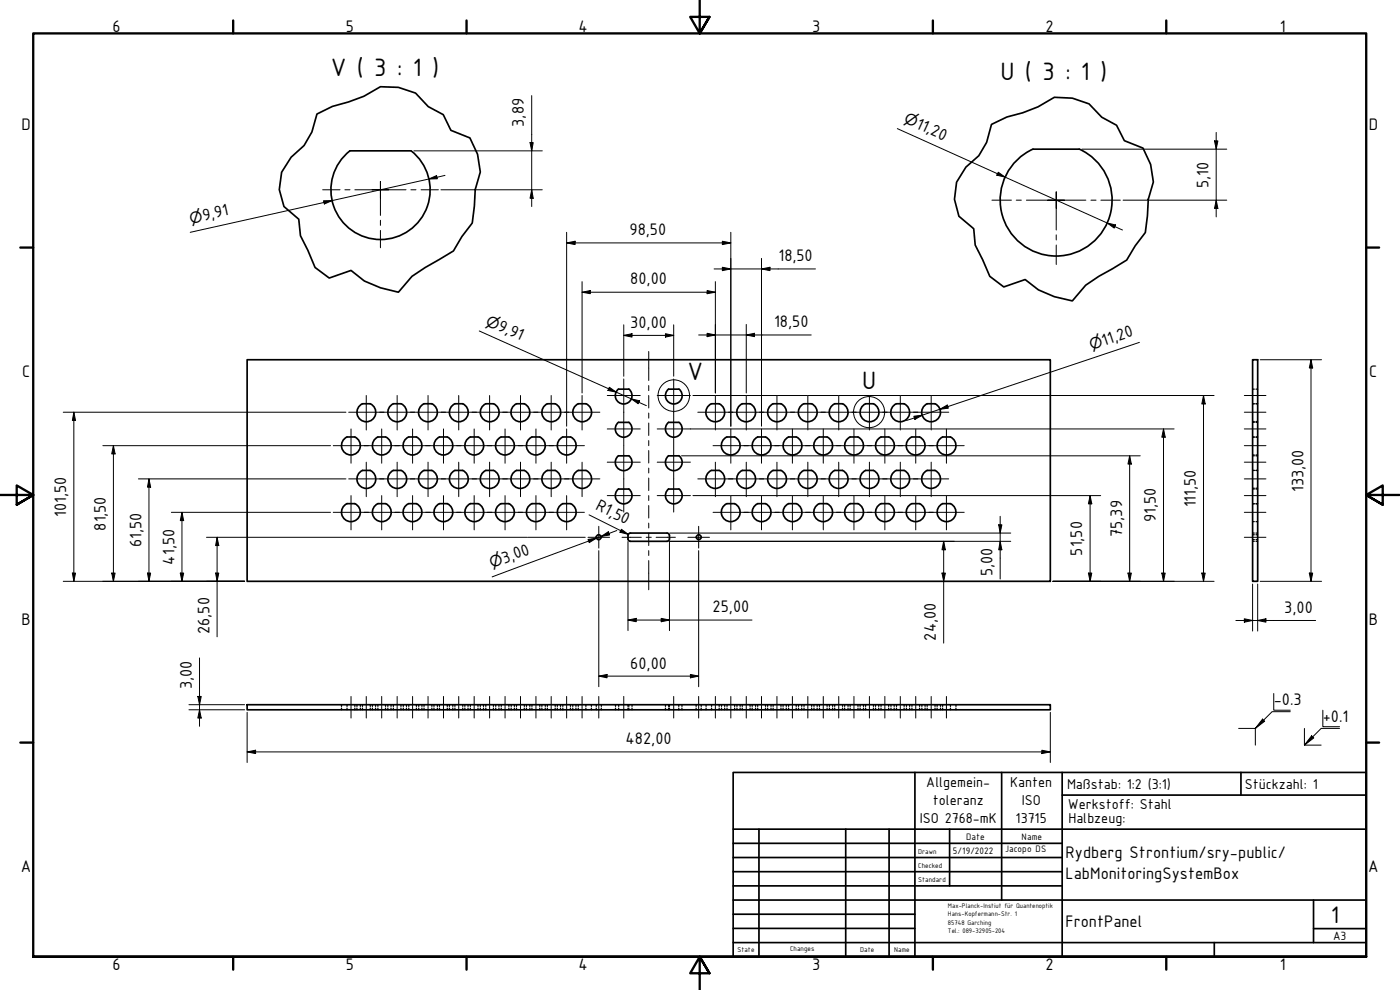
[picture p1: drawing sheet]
<svg xmlns="http://www.w3.org/2000/svg" width="420mm" height="297mm" viewBox="0 0 420 297" stroke-linecap="round" stroke-linejoin="round" font-family="sans-serif">
<!-- layer: Visible (ISO) -->
<g fill="none" stroke="#000" stroke-width=".51">
<path d="M105 45.3h18.4M105 45.3a14.9 14.9 0 0 0-1.7 21.8 14.9 14.9 0 0 0 21.8 0 14.9 14.9 0 0 0-1.7-21.8M305 48.2a16.8 16.8 0 0 1 5-3.5h13.9a16.8 16.8 0 0 1 7.4 24 16.8 16.8 0 0 1-24.7 4.6 16.8 16.8 0 0 1-1.6-25.1zM74.2 107.9h241v66.5h-241zM185.6 116.7a2.51 2.51 0 0 0-.3 3.7 2.51 2.51 0 0 0 3.7 0 2.51 2.51 0 0 0-.3-3.7l-3 .1M203.8 116.7a2.51 2.51 0 0 1 .3 3.7 2.51 2.51 0 0 1-3.7 0 2.51 2.51 0 0 1 .3-3.7l3 .1M375.9 107.9h1.5v66.5h-1.5zM104.1 131.1h2.4M104.1 131.1a2.83 2.83 0 0 0-1 4.3 2.83 2.83 0 0 0 4.4 0 2.83 2.83 0 0 0-1-4.3M107.9 121.8l.9-.7h2.3a2.83 2.83 0 0 1 1.3 4.1 2.83 2.83 0 0 1-4.1 .8 2.83 2.83 0 0 1-.4-4.2zM113.4 131.1h2.3M113.4 131.1a2.83 2.83 0 0 0-1 4.3 2.83 2.83 0 0 0 4.4 0 2.83 2.83 0 0 0-1-4.3"/>
<path d="M120.4 121.1a2.83 2.83 0 0 1 1 4.4 2.83 2.83 0 0 1-4.4 0 2.83 2.83 0 0 1 1.1-4.4h2.2M122.6 131.1a2.83 2.83 0 0 0-1 4.3 2.83 2.83 0 0 0 4.4 0 2.83 2.83 0 0 0-1-4.3M122.7 131.1h2.3M126.4 121.8l.9-.7h2.3a2.83 2.83 0 0 1 1.3 4.1 2.83 2.83 0 0 1-4.2 .8 2.83 2.83 0 0 1-.3-4.2zM131.9 131.1h2.3M131.9 131.1a2.83 2.83 0 0 0-1.1 4.3 2.83 2.83 0 0 0 4.5 0 2.83 2.83 0 0 0-1.1-4.3M135.6 121.8l.9-.7h2.4a2.83 2.83 0 0 1 1.2 4.1 2.83 2.83 0 0 1-4.1 .8 2.83 2.83 0 0 1-.4-4.2zM141.2 131.1h2.2M141.2 131.1a2.83 2.83 0 0 0-1.1 4.3 2.83 2.83 0 0 0 4.5 0 2.83 2.83 0 0 0-1.1-4.3M144.9 121.8l.9-.7h2.3a2.83 2.83 0 0 1 1.3 4.1 2.83 2.83 0 0 1-4.1 .8 2.83 2.83 0 0 1-.4-4.2zM150.4 131.1a2.83 2.83 0 0 0-1.1 4.3 2.83 2.83 0 0 0 4.5 0 2.83 2.83 0 0 0-1.1-4.3M150.4 131.1h2.3"/>
<path d="M154.1 121.8l.9-.7h2.3a2.83 2.83 0 0 1 1.3 4.1 2.83 2.83 0 0 1-4.1 .8 2.83 2.83 0 0 1-.4-4.2zM159.6 131.1h2.4M159.6 131.1a2.83 2.83 0 0 0-1 4.3 2.83 2.83 0 0 0 4.4 0 2.83 2.83 0 0 0-1-4.3M163.4 121.8l.9-.7h2.3a2.83 2.83 0 0 1 1.3 4.1 2.83 2.83 0 0 1-4.1 .8 2.83 2.83 0 0 1-.4-4.2zM168.9 131.1h2.3M168.9 131.1a2.83 2.83 0 0 0-1 4.3 2.83 2.83 0 0 0 4.4 0 2.83 2.83 0 0 0-1-4.3M172.7 121.8l.9-.7h2.3a2.83 2.83 0 0 1 1.3 4.1 2.83 2.83 0 0 1-4.2 .8 2.83 2.83 0 0 1-.3-4.2zM185.6 136.7a2.51 2.51 0 0 0-.3 3.7 2.51 2.51 0 0 0 3.7 0 2.51 2.51 0 0 0-.3-3.7M185.6 126.7a2.51 2.51 0 0 0-.3 3.7 2.51 2.51 0 0 0 3.7 0 2.51 2.51 0 0 0-.3-3.7h-3M185.7 136.8h3M200.7 136.8h3M200.7 136.7a2.51 2.51 0 0 0-.3 3.7 2.51 2.51 0 0 0 3.7 0 2.51 2.51 0 0 0-.3-3.7"/>
<path d="M203.8 126.7a2.51 2.51 0 0 1 .3 3.7 2.51 2.51 0 0 1-3.7 0 2.51 2.51 0 0 1 .3-3.7h3M212.6 121.8l.9-.7h2.3a2.83 2.83 0 0 1 1.3 4.1 2.83 2.83 0 0 1-4.1 .8 2.83 2.83 0 0 1-.4-4.2zM218.1 131.1a2.83 2.83 0 0 0-1 4.3 2.83 2.83 0 0 0 4.4 0 2.83 2.83 0 0 0-1-4.3M218.2 131.1h2.3M221.9 121.8l.9-.7h2.3a2.83 2.83 0 0 1 1.3 4.1 2.83 2.83 0 0 1-4.2 .8 2.83 2.83 0 0 1-.3-4.2zM227.4 131.1h2.3M227.4 131.1a2.83 2.83 0 0 0-1.1 4.3 2.83 2.83 0 0 0 4.5 0 2.83 2.83 0 0 0-1.1-4.3M231.1 121.8l.9-.7h2.4a2.83 2.83 0 0 1 1.2 4.1 2.83 2.83 0 0 1-4.1 .8 2.83 2.83 0 0 1-.4-4.2zM236.7 131.1h2.3M236.7 131.1a2.83 2.83 0 0 0-1.1 4.3 2.83 2.83 0 0 0 4.5 0 2.83 2.83 0 0 0-1.1-4.3M241.2 121.1a2.83 2.83 0 0 0-1 4.4 2.83 2.83 0 0 0 4.4 0 2.83 2.83 0 0 0-1-4.4M241.3 121.1h2.3"/>
<path d="M245.9 131.1a2.83 2.83 0 0 0-1.1 4.3 2.83 2.83 0 0 0 4.5 0 2.83 2.83 0 0 0-1.1-4.3M245.9 131.1h2.3M249.6 121.8l.9-.7h2.3a2.83 2.83 0 0 1 1.3 4.1 2.83 2.83 0 0 1-4.1 .8 2.83 2.83 0 0 1-.4-4.2zM255.1 131.1h2.4M255.2 131.1a2.83 2.83 0 0 0-1.1 4.3 2.83 2.83 0 0 0 4.4 0 2.83 2.83 0 0 0-1-4.3M259.8 121.1a2.83 2.83 0 0 0-1.1 4.4 2.83 2.83 0 0 0 4.5 0 2.83 2.83 0 0 0-1.1-4.4h-2.3M264.4 131.1h2.3M264.4 131.1a2.83 2.83 0 0 0-1 4.3 2.83 2.83 0 0 0 4.4 0 2.83 2.83 0 0 0-1-4.3M269 121.1a2.83 2.83 0 0 0-1.1 4.4 2.83 2.83 0 0 0 4.5 0 2.83 2.83 0 0 0-1.1-4.4h-2.3M273.6 131.1a2.83 2.83 0 0 0-1 4.3 2.83 2.83 0 0 0 4.4 0 2.83 2.83 0 0 0-1-4.3M273.7 131.1h2.3M277.4 121.8l.9-.7h2.3a2.83 2.83 0 0 1 1.3 4.1 2.83 2.83 0 0 1-4.2 .8 2.83 2.83 0 0 1-.3-4.2z"/>
<path d="M282.9 131.1h2.3M282.9 131.1a2.83 2.83 0 0 0-1.1 4.3 2.83 2.83 0 0 0 4.5 0 2.83 2.83 0 0 0-1.1-4.3M103.3 151.8l.8-.7h2.4a2.83 2.83 0 0 1 1.2 4 2.83 2.83 0 0 1-4.1 .8 2.83 2.83 0 0 1-.3-4.1zM107.9 141.8l.9-.7h2.3a2.83 2.83 0 0 1 1.3 4.1 2.83 2.83 0 0 1-4.1 .8 2.83 2.83 0 0 1-.4-4.2zM115.8 151.1a2.83 2.83 0 0 1 1 4.3 2.83 2.83 0 0 1-4.4 0 2.83 2.83 0 0 1 1-4.3h2.3M120.4 141.1a2.83 2.83 0 0 1 1 4.4 2.83 2.83 0 0 1-4.4 0 2.83 2.83 0 0 1 1.1-4.4h2.2M122.6 151.1a2.83 2.83 0 0 0-1 4.3 2.83 2.83 0 0 0 4.4 0 2.83 2.83 0 0 0-1-4.3h-2.3M126.4 141.8l.9-.7h2.3a2.83 2.83 0 0 1 1.3 4.1 2.83 2.83 0 0 1-4.2 .8 2.83 2.83 0 0 1-.3-4.2zM131 151.8l.9-.7h2.3a2.83 2.83 0 0 1 1.3 4 2.83 2.83 0 0 1-4.1 .8 2.83 2.83 0 0 1-.4-4.1zM135.6 141.8l.9-.7h2.4a2.83 2.83 0 0 1 1.2 4.1 2.83 2.83 0 0 1-4.1 .8 2.83 2.83 0 0 1-.4-4.2zM141.2 151.1h2.2M141.2 151.1a2.83 2.83 0 0 0-1.1 4.3 2.83 2.83 0 0 0 4.5 0 2.83 2.83 0 0 0-1.1-4.3"/>
<path d="M144.9 141.8l.9-.7h2.3a2.83 2.83 0 0 1 1.3 4.1 2.83 2.83 0 0 1-4.1 .8 2.83 2.83 0 0 1-.4-4.2zM150.4 151.1a2.83 2.83 0 0 0-1.1 4.3 2.83 2.83 0 0 0 4.5 0 2.83 2.83 0 0 0-1.1-4.3h-2.3M154.1 141.8l.9-.7h2.3a2.83 2.83 0 0 1 1.3 4.1 2.83 2.83 0 0 1-4.1 .8 2.83 2.83 0 0 1-.4-4.2zM158.8 151.8l.8-.7h2.4a2.83 2.83 0 0 1 1.2 4 2.83 2.83 0 0 1-4.1 .8 2.83 2.83 0 0 1-.3-4.1zM163.4 141.8l.9-.7h2.3a2.83 2.83 0 0 1 1.3 4.1 2.83 2.83 0 0 1-4.1 .8 2.83 2.83 0 0 1-.4-4.2zM171.3 151.1a2.83 2.83 0 0 1 1 4.3 2.83 2.83 0 0 1-4.4 0 2.83 2.83 0 0 1 1-4.3h2.3M172.7 141.8l.9-.7h2.3a2.83 2.83 0 0 1 1.3 4.1 2.83 2.83 0 0 1-4.2 .8 2.83 2.83 0 0 1-.3-4.2zM185.6 146.7a2.51 2.51 0 0 0-.3 3.7 2.51 2.51 0 0 0 3.7 0 2.51 2.51 0 0 0-.3-3.7M185.7 146.7h3M189.2 159.9h11M189.2 159.9l-.5 .3-.2 .5M200.2 159.9l.5 .3 .2 .5"/>
<path d="M200.7 146.7h3M200.7 146.7a2.51 2.51 0 0 0-.3 3.7 2.51 2.51 0 0 0 3.7 0 2.51 2.51 0 0 0-.3-3.7M212.6 141.8l.9-.7h2.3a2.83 2.83 0 0 1 1.3 4.1 2.83 2.83 0 0 1-4.1 .8 2.83 2.83 0 0 1-.4-4.2zM218.1 151.1a2.83 2.83 0 0 0-1 4.3 2.83 2.83 0 0 0 4.4 0 2.83 2.83 0 0 0-1-4.3M218.2 151.1h2.3M221.9 141.8l.9-.7h2.3a2.83 2.83 0 0 1 1.3 4.1 2.83 2.83 0 0 1-4.2 .8 2.83 2.83 0 0 1-.3-4.2zM226.5 151.8l.9-.7h2.3a2.83 2.83 0 0 1 1.3 4 2.83 2.83 0 0 1-4.1 .8 2.83 2.83 0 0 1-.4-4.1zM231.1 141.8l.9-.7h2.4a2.83 2.83 0 0 1 1.2 4.1 2.83 2.83 0 0 1-4.1 .8 2.83 2.83 0 0 1-.4-4.2zM239 151.1a2.83 2.83 0 0 1 1.1 4.3 2.83 2.83 0 0 1-4.5 0 2.83 2.83 0 0 1 1.1-4.3h2.3M241.2 141.1a2.83 2.83 0 0 0-1 4.4 2.83 2.83 0 0 0 4.4 0 2.83 2.83 0 0 0-1-4.4M241.3 141.1h2.3M245.9 151.1a2.83 2.83 0 0 0-1.1 4.3 2.83 2.83 0 0 0 4.5 0 2.83 2.83 0 0 0-1.1-4.3h-2.3"/>
<path d="M249.6 141.8l.9-.7h2.3a2.83 2.83 0 0 1 1.3 4.1 2.83 2.83 0 0 1-4.1 .8 2.83 2.83 0 0 1-.4-4.2zM254.3 151.8l.9-.7h2.3a2.83 2.83 0 0 1 1.2 4 2.83 2.83 0 0 1-4.1 .8 2.83 2.83 0 0 1-.3-4.1zM259.8 141.1a2.83 2.83 0 0 0-1.1 4.4 2.83 2.83 0 0 0 4.5 0 2.83 2.83 0 0 0-1.1-4.4h-2.3M263.5 151.8l.9-.7h2.4a2.83 2.83 0 0 1 1.2 4 2.83 2.83 0 0 1-4.1 .8 2.83 2.83 0 0 1-.4-4.1zM269 141.1a2.83 2.83 0 0 0-1.1 4.4 2.83 2.83 0 0 0 4.5 0 2.83 2.83 0 0 0-1.1-4.4h-2.3M273.6 151.1a2.83 2.83 0 0 0-1 4.3 2.83 2.83 0 0 0 4.4 0 2.83 2.83 0 0 0-1-4.3h-2.3M277.4 141.8l.9-.7h2.3a2.83 2.83 0 0 1 1.3 4.1 2.83 2.83 0 0 1-4.2 .8 2.83 2.83 0 0 1-.3-4.2zM282.9 151.1a2.83 2.83 0 0 0-1.1 4.3 2.83 2.83 0 0 0 4.5 0 2.83 2.83 0 0 0-1.1-4.3h-2.3M188.5 160.7v1.3l.7 .4M189.2 162.4h11M200.9 160.7v1.3l-.7 .4M74.2 211.4h241v1.6h-241z"/>
<circle cx="179.7" cy="161.2" r=".73"/>
<circle cx="209.7" cy="161.2" r=".73"/>
</g>
<!-- layer: Hidden (ISO) -->
<g fill="none" stroke="#000" stroke-width=".38">
<path d="M375.9 116.8h.5M376.9 116.8h.5M375.9 121.1h.5M375.9 131.1h.5M375.9 126.5h.5M375.9 136.5h.5M375.9 126.7h.5M375.9 136.8h.5M376.9 121.1h.5M376.9 131.1h.5M376.9 126.5h.5M376.9 136.5h.5"/>
<path d="M376.9 126.7h.5M376.9 136.8h.5M375.9 159.9h.5M375.9 141.1h.5M375.9 151.1h.5M375.9 146.5h.5M375.9 156.5h.5M375.9 146.7h.5M375.9 151.2h.5M376.9 159.9h.5M376.9 141.1h.5M376.9 151.1h.5"/>
<path d="M376.9 146.5h.5M376.9 156.5h.5M376.9 146.7h.5M376.9 151.2h.5M375.9 162.4h.5M375.9 160.5h.5M375.9 161.9h.5M376.9 162.4h.5M376.9 160.5h.5M376.9 161.9h.5M102.5 211.4v.5M102.5 212.5v.5"/>
<path d="M104.1 211.4v.5M104.1 212.5v.5M106.5 211.4v.5M106.5 212.5v.5M107.1 211.4v.5M107.1 212.5v.5M108.1 211.4v.5M108.1 212.5v.5M108.8 211.4v.5M108.8 212.5v.5M111.1 211.4v.5M111.1 212.5v.5"/>
<path d="M111.8 211.4v.5M111.8 212.5v.5M112.7 211.4v.5M112.7 212.5v.5M113.4 211.4v.5M113.4 212.5v.5M115.7 211.4v.5M115.7 212.5v.5M116.4 211.4v.5M116.4 212.5v.5M117.3 211.4v.5M117.3 212.5v.5"/>
<path d="M118 211.4v.5M118 212.5v.5M120.3 211.4v.5M120.3 212.5v.5M121 211.4v.5M121 212.5v.5M122 211.4v.5M122 212.5v.5M122.7 211.4v.5M122.7 212.5v.5M125 211.4v.5M125 212.5v.5"/>
<path d="M125.7 211.4v.5M125.7 212.5v.5M126.6 211.4v.5M126.6 212.5v.5M127.3 211.4v.5M127.3 212.5v.5M129.6 211.4v.5M129.6 212.5v.5M130.2 211.4v.5M130.2 212.5v.5M131.3 211.4v.5M131.3 212.5v.5"/>
<path d="M131.9 211.4v.5M131.9 212.5v.5M134.2 211.4v.5M134.2 212.5v.5M134.9 211.4v.5M134.9 212.5v.5M135.9 211.4v.5M135.9 212.5v.5M136.5 211.4v.5M136.5 212.5v.5M138.9 211.4v.5M138.9 212.5v.5"/>
<path d="M139.5 211.4v.5M139.5 212.5v.5M140.5 211.4v.5M140.5 212.5v.5M141.2 211.4v.5M141.2 212.5v.5M143.4 211.4v.5M143.4 212.5v.5M144.1 211.4v.5M144.1 212.5v.5M145.1 211.4v.5M145.1 212.5v.5"/>
<path d="M145.8 211.4v.5M145.8 212.5v.5M148.1 211.4v.5M148.1 212.5v.5M148.8 211.4v.5M148.8 212.5v.5M149.7 211.4v.5M149.7 212.5v.5M150.4 211.4v.5M150.4 212.5v.5M152.7 211.4v.5M152.7 212.5v.5"/>
<path d="M153.4 211.4v.5M153.4 212.5v.5M154.4 211.4v.5M154.4 212.5v.5M155 211.4v.5M155 212.5v.5M157.4 211.4v.5M157.4 212.5v.5M158 211.4v.5M158 212.5v.5M159 211.4v.5M159 212.5v.5"/>
<path d="M159.6 211.4v.5M159.6 212.5v.5M162 211.4v.5M162 212.5v.5M162.6 211.4v.5M162.6 212.5v.5M163.6 211.4v.5M163.6 212.5v.5M164.3 211.4v.5M164.3 212.5v.5M166.6 211.4v.5M166.6 212.5v.5"/>
<path d="M167.3 211.4v.5M167.3 212.5v.5M168.2 211.4v.5M168.2 212.5v.5M168.9 211.4v.5M168.9 212.5v.5M171.2 211.4v.5M171.2 212.5v.5M171.9 211.4v.5M171.9 212.5v.5M172.8 211.4v.5M172.8 212.5v.5"/>
<path d="M173.5 211.4v.5M173.5 212.5v.5M175.8 211.4v.5M175.8 212.5v.5M177.5 211.4v.5M177.5 212.5v.5M178.9 211.4v.5M178.9 212.5v.5M180.5 211.4v.5M180.5 212.5v.5M184.7 211.4v.5M184.7 212.5v.5"/>
<path d="M185.7 211.4v.5M185.7 212.5v.5M188.5 211.4v.5M188.5 212.5v.5M188.7 211.4v.5M188.7 212.5v.5M189.7 211.4v.5M189.7 212.5v.5M199.7 211.4v.5M199.7 212.5v.5M200.7 211.4v.5M200.7 212.5v.5"/>
<path d="M200.9 211.4v.5M200.9 212.5v.5M203.7 211.4v.5M203.7 212.5v.5M204.7 211.4v.5M204.7 212.5v.5M208.9 211.4v.5M208.9 212.5v.5M210.4 211.4v.5M210.4 212.5v.5M211.9 211.4v.5M211.9 212.5v.5"/>
<path d="M213.6 211.4v.5M213.6 212.5v.5M215.8 211.4v.5M215.8 212.5v.5M216.5 211.4v.5M216.5 212.5v.5M217.5 211.4v.5M217.5 212.5v.5M218.2 211.4v.5M218.2 212.5v.5M220.5 211.4v.5M220.5 212.5v.5"/>
<path d="M221.2 211.4v.5M221.2 212.5v.5M222.1 211.4v.5M222.1 212.5v.5M222.8 211.4v.5M222.8 212.5v.5M225.1 211.4v.5M225.1 212.5v.5M225.7 211.4v.5M225.7 212.5v.5M226.8 211.4v.5M226.8 212.5v.5"/>
<path d="M227.4 211.4v.5M227.4 212.5v.5M229.7 211.4v.5M229.7 212.5v.5M230.4 211.4v.5M230.4 212.5v.5M231.4 211.4v.5M231.4 212.5v.5M232 211.4v.5M232 212.5v.5M234.4 211.4v.5M234.4 212.5v.5"/>
<path d="M235 211.4v.5M235 212.5v.5M236 211.4v.5M236 212.5v.5M236.7 211.4v.5M236.7 212.5v.5M239 211.4v.5M239 212.5v.5M239.6 211.4v.5M239.6 212.5v.5M240.6 211.4v.5M240.6 212.5v.5"/>
<path d="M241.3 211.4v.5M241.3 212.5v.5M243.6 211.4v.5M243.6 212.5v.5M244.3 211.4v.5M244.3 212.5v.5M245.2 211.4v.5M245.2 212.5v.5M245.9 211.4v.5M245.9 212.5v.5M248.2 211.4v.5M248.2 212.5v.5"/>
<path d="M248.9 211.4v.5M248.9 212.5v.5M249.9 211.4v.5M249.9 212.5v.5M250.5 211.4v.5M250.5 212.5v.5M252.9 211.4v.5M252.9 212.5v.5M253.5 211.4v.5M253.5 212.5v.5M254.5 211.4v.5M254.5 212.5v.5"/>
<path d="M255.1 211.4v.5M255.1 212.5v.5M257.5 211.4v.5M257.5 212.5v.5M258.1 211.4v.5M258.1 212.5v.5M259.1 211.4v.5M259.1 212.5v.5M259.8 211.4v.5M259.8 212.5v.5M262.1 211.4v.5M262.1 212.5v.5"/>
<path d="M262.8 211.4v.5M262.8 212.5v.5M263.7 211.4v.5M263.7 212.5v.5M264.4 211.4v.5M264.4 212.5v.5M266.7 211.4v.5M266.7 212.5v.5M267.4 211.4v.5M267.4 212.5v.5M268.4 211.4v.5M268.4 212.5v.5"/>
<path d="M269 211.4v.5M269 212.5v.5M271.3 211.4v.5M271.3 212.5v.5M272 211.4v.5M272 212.5v.5M273 211.4v.5M273 212.5v.5M273.7 211.4v.5M273.7 212.5v.5M276 211.4v.5M276 212.5v.5"/>
<path d="M276.7 211.4v.5M276.7 212.5v.5M277.6 211.4v.5M277.6 212.5v.5M278.3 211.4v.5M278.3 212.5v.5M280.6 211.4v.5M280.6 212.5v.5M281.2 211.4v.5M281.2 212.5v.5M282.3 211.4v.5M282.3 212.5v.5"/>
<path d="M282.9 211.4v.5M282.9 212.5v.5M285.2 211.4v.5M285.2 212.5v.5M286.9 211.4v.5M286.9 212.5v.5"/>
</g>
<!-- layer: Break Line (ISO) -->
<path d="M95.1 34.2l4.7-2.3 4.8-1.3 4.6-1.7 5-2.9 5.4 .2 5.1 1.7 3.8 4.1 4.5 2.4 2.3 4.7 5.7 2.3 2.3 4.9 .8 5.3-1.5 5.3-.2 4.9-.7 5.1-3.1 4.1-2.5 4.3-8.5 4.9-4 2.7-4 4.8-5.4-1.4-4.9-2-4-3.2-6.5 2.3-4.2-3.2-2.2-5.1-2.2-4.4-.5-4.9-4.5-3.8-1.4-5.1 .7-5.2 2.9-4.5 3.8-3.5 2.4-4.1zM297.6 37.3l4.6-2.2 4.8-1.3 4.5-1.7 4.9-2.9 5.4 .2 5 1.8 3.8 4 4.5 2.4 2.3 4.6 5.6 2.2 2.3 4.9 .8 5.3-1.5 5.2-.2 5-.7 5-3 4-2.6 4.2-8.3 4.9-4 2.7-4 4.7-5.4-1.3-4.7-2-4-3.1-6.5 2.2-4.1-3.2-2.2-5-2.2-4.4-.5-4.9-4.4-3.7-1.4-5.1 .7-5.1 2.8-4.5 3.9-3.5 2.3-4z" fill="none" stroke="#000" stroke-width=".51"/>
<!-- layer: Hatch (ISO) -->
<path d="M378.9 215.8l.3 .3-2.5 2.5zM376.7 218.6l2.5-2.5 .3 .3zM393.6 220.8l.7 .6-2.8 2.2z" fill="#000"/>
<!-- layer: Detail Boundary (ISO) -->
<g fill="none" stroke="#000" stroke-width=".3">
<circle cx="202.2" cy="118.7" r="4.7"/>
<circle cx="260.8" cy="123.7" r="4.7"/>
</g>
<!-- layer: Border (ISO) -->
<g fill="none" stroke="#000" stroke-width=".7">
<path d="M70 6.1v3.9M140 6.1v3.9M210 0v10l-2.9-4.9h5.8l-2.9 4.9 2.9-4.9M280 6.1v3.9M350 6.1v3.9M6.1 74.3h3.9M410 74.3h3.9M0 148.5h10l-5-2.8v5.7l5-2.9-5 2.9M420 148.5h-10l5-2.8v5.7l-5-2.9 5 2.9M6.1 222.8h3.9M410 222.8h3.9M10 287.1v-277.1h400v277.1h-400h400"/>
<path d="M70 287.1v3.8M140 287.1v3.8M212.9 292l-2.9-4.9 2.9 4.9h-5.8l2.9-4.9v9.9M280 287.1v3.8M350 287.1v3.8"/>
</g>
<!-- layer: Title (ISO) -->
<g fill="none" stroke="#000" stroke-width=".51">
<path d="M220 231.8h190v55.3h-190zM274.6 231.8v55.3M300.6 231.8v38.3M318.8 238.6h91.2M318.8 231.8v55.3M372.4 231.8v6.8M220 253h98.8M220 257.3h98.8M220 248.8h190M227.8 248.8v38.3M253.8 248.8v38.3M266.8 248.8v38.3"/>
<path d="M285 248.8v17M220 261.5h98.8M220 265.8h98.8M220 270.1h190M220 274.3h54.6M220 278.6h54.6M394.2 278.6h15.8M394.2 270.1v12.7M220 282.8h190M364.4 282.8v4.3"/>
</g>
<!-- layer: Center Mark (ISO) -->
<g fill="none" stroke="#000" stroke-width=".3">
<path d="M96.8 56.9h5.2M103.5 56.9h1.5M106.5 56.9h7.7h-2.5M114.2 54.5v2.4v-2.4M114.2 59.5v-2.6v7.7M116.6 56.9h-2.4h7.7M123.3 56.9h1.5M126.4 56.9h5.2M317 57.6v2.5v-2.5M114.2 66.1v1.5M114.2 69.1v5.2M297.7 60.1h5.8"/>
<path d="M305 60.1h1.5M308 60.1h9h-2.5M317 62.5v-2.4v8.9M317 70.5v1.5M317 73.5v5.9M319.5 60.1h-2.5h8.9M327.4 60.1h1.5M330.4 60.1h5.8M109.9 118.7v10.3M119.2 118.7v10.3M128.5 118.7v10.3M137.7 118.7v10.3"/>
<path d="M146.9 118.7v10.3M156.2 118.7v10.3M165.4 118.7v10.3M174.7 118.7v10.3M182.2 118.7h10M187.2 113.7v20M197.2 118.7h10M202.2 113.7v20M214.7 118.7v10.3M224 118.7v10.3M233.2 118.7v10.3M242.4 118.7v10.3"/>
<path d="M251.7 118.7v10.3M260.9 118.7v10.3M270.2 118.7v10.3M279.5 118.7v10.3M100 133.7h10.6M104.6 123.7h10.7M105.3 128.7v10.3M109.3 133.7h10.6M109.9 138.7v10.3M113.9 123.7h10.6M114.6 128.7v10.3M118.5 133.7h10.6"/>
<path d="M119.2 138.7v10.3M123.1 123.7h10.6M123.8 128.7v10.3M127.8 133.7h10.6M128.5 138.7v10.3M132.4 123.7h10.6M133.1 128.7v10.3M137 133.7h10.6M137.7 138.7v10.3M141.7 123.7h10.6M142.3 128.7v10.3M146.2 133.7h10.6"/>
<path d="M146.9 138.7v10.3M150.9 123.7h10.6M151.6 128.7v10.3M155.5 133.7h10.6M156.2 138.7v10.3M160.1 123.7h10.7M160.8 128.7v10.3M164.8 133.7h10.6M165.4 138.7v10.3M169.4 123.7h10.6M170.1 128.7v10.3M174.7 138.7v10.3"/>
<path d="M182.2 138.7h10M182.2 128.7h10M187.2 133.7v20M197.2 138.7h10M197.2 128.7h10M202.2 133.7v20M209.4 123.7h10.6M214 133.7h10.6M214.7 138.7v10.3M218.6 123.7h10.6M219.3 128.7v10.3M223.3 133.7h10.6"/>
<path d="M224 138.7v10.3M227.9 123.7h10.6M228.5 128.7v10.3M232.5 133.7h10.6M233.2 138.7v10.3M237.2 123.7h10.5M237.8 128.7v10.3M241.7 133.7h10.6M242.4 138.7v10.3M246.4 123.7h10.6M247.1 128.7v10.3M251 133.7h10.6"/>
<path d="M251.7 138.7v10.3M255.7 123.7h10.6M256.3 128.7v10.3M260.3 133.7h10.6M260.9 138.7v10.3M264.9 123.7h10.6M265.6 128.7v10.3M269.5 133.7h10.6M270.2 138.7v10.3M274.1 123.7h10.6M274.8 128.7v10.3M278.8 133.7h10.6"/>
<path d="M279.5 138.7v10.3M284 128.7v10.3M100 153.7h10.6M104.6 143.7h10.7M105.3 148.7v10.3M109.3 153.7h10.6M113.9 143.7h10.6M114.6 148.7v10.3M118.5 153.7h10.6M123.1 143.7h10.6M123.8 148.7v10.3M127.8 153.7h10.6"/>
<path d="M132.4 143.7h10.6M133.1 148.7v10.3M137 153.7h10.6M141.7 143.7h10.6M142.3 148.7v10.3M146.2 153.7h10.6M150.9 143.7h10.6M151.6 148.7v10.3M155.5 153.7h10.6M160.1 143.7h10.7M160.8 148.7v10.3M164.8 153.7h10.6"/>
<path d="M169.4 143.7h10.6M170.1 148.7v10.3M179.7 157.9v6.6M182.2 148.7h10M197.2 148.7h10M209.4 143.7h10.6M209.7 157.9v6.6M214 153.7h10.6M218.6 143.7h10.6M219.3 148.7v10.3M223.3 153.7h10.6M227.9 143.7h10.6"/>
<path d="M228.5 148.7v10.3M232.5 153.7h10.6M237.2 143.7h10.5M237.8 148.7v10.3M241.7 153.7h10.6M246.4 143.7h10.6M247.1 148.7v10.3M251 153.7h10.6M255.7 143.7h10.6M256.3 148.7v10.3M260.3 153.7h10.6M264.9 143.7h10.6"/>
<path d="M265.6 148.7v10.3M269.5 153.7h10.6M274.1 143.7h10.6M274.8 148.7v10.3M278.8 153.7h10.6M284 148.7v10.3M176.5 161.2h6.4M206.4 161.2h6.5"/>
</g>
<!-- layer: Centerline (ISO) -->
<g fill="none" stroke="#000" stroke-width=".3">
<path d="M194.7 105.5v8.7M194.7 115.7v1.5M194.7 118.7v3.7M373.4 118.7h6.5M194.7 123.9v1.6M194.7 126.9v3.8M194.7 132.2v1.5M194.7 135.2v3.7M373.4 123.7h6.5M373.4 133.7h6.5M373.4 138.7h6.5M373.4 128.7h6.5"/>
<path d="M194.7 140.4v1.5M194.7 143.4v3.8M194.7 148.7v1.5M194.7 151.7v3.7M194.7 157v1.4M194.7 159.9v3.8M373.4 143.7h6.5M373.4 153.7h6.5M373.4 148.7h6.5M186.7 161.2h5.8M193.9 161.2h1.6M194.7 165.2v1.5"/>
<path d="M194.7 168.2v8.8M196.9 161.2h5.8M373.4 161.2h6.5M105.3 209v6.4M109.9 209v6.4M114.6 209v6.4M119.2 209v6.4M123.8 209v6.4M128.5 209v6.4M133.1 209v6.4M137.7 209v6.4M142.3 209v6.4"/>
<path d="M146.9 209v6.4M151.6 209v6.4M156.2 209v6.4M160.8 209v6.4M165.4 209v6.4M170.1 209v6.4M174.7 209v6.4M179.7 209v6.4M187.2 209v6.4M202.2 209v6.4M209.7 209v6.4M214.7 209v6.4"/>
<path d="M219.3 209v6.4M224 209v6.4M228.5 209v6.4M233.2 209v6.4M237.8 209v6.4M242.4 209v6.4M247.1 209v6.4M251.7 209v6.4M256.3 209v6.4M260.9 209v6.4M265.6 209v6.4M270.2 209v6.4"/>
<path d="M274.8 209v6.4M279.5 209v6.4M284 209v6.4"/>
</g>
<!-- layer: Dimension (ISO) -->
<g fill="none" stroke="#000" stroke-width=".3">
<path d="M159.6 28.7v33.3M269.3 38.6l67.6 30.4M365 39.7v25.4M124.2 45.3h38.6M128.7 53.7l2.3-1 .3 .9zM132.3 56.9h30.5M133.5 52.6l-76.4 17.1M159.1 42.8h.9l-.4 2.5zM159.6 56.9l.4 2.6h-.9zM299.6 51.7l2 1.4-2.5-.5zM324.7 44.8h43.5M364.5 42.3h1l-.5 2.5z"/>
<path d="M97.1 60.2h2.6l-2.4 1zM170.1 72.9l2.5-.5v1zM170.1 72.9h49.2M170.1 69.7v53.9M216.8 72.4l2.5 .5-2.5 .5zM219.3 69.7v53.9M228.5 77.5v46.1M332.3 66.9l2.5 .6-.4 .9zM337.1 60.1h31.1M365 60.1l.5 2.4h-1zM143.8 99.3l41.1 18.4M174.7 87.7l2.5-.5v.9z"/>
<path d="M174.7 87.7h40M174.7 84.5v33.4M187.2 97.5v15.4M202.2 97.5v15.4M212.2 87.2l2.5 .5-2.5 .4zM212.2 100l2.5 .5-2.5 .5zM214.3 80.7h30.4M214.7 84.5v33.4M216.8 80.2l2.5 .5-2.5 .5zM224 97.3v20.6M228.5 80.7l2.6-.5v1zM182.6 116.6l11.4 5.1"/>
<path d="M182.9 116.2l2 1.5-2.5-.6zM187.2 100.6l2.5-.5v1zM187.2 100.6h15M189.5 119.7l2.5 .6-.5 .8zM199.7 100.1l2.5 .5-2.5 .5zM208 118.7h6.6M209.7 100.5h33.8M214.8 118.7h9M224 100.5l2.4-.5v1zM224 118.7h9.1M233.3 118.7h9M242.6 118.7h9"/>
<path d="M251.8 118.7h9.1M261 118.7h9.1M270.3 118.7h9M279.5 118.7h84.9M341.9 102.7l-59.8 20.1M361.2 118.7l.5 2.5h-1zM361.2 118.7v55.7M378.2 107.9h18.4M393.4 107.9l.6 2.5h-1.1zM393.4 107.9v66.5M19 123.7h84.8M22.2 123.7l.5 2.5h-1z"/>
<path d="M22.2 123.7v50.7M30.9 133.7h68.3M34 133.7l.5 2.5h-1zM34 133.7v40.7M170.1 123.8v4.1M204.5 136.8h14.7M207.2 128.7h7.4M214.8 128.7h4.4M219.3 123.8v4.1M219.4 136.8h9.1M219.4 128.7h4.4M224 128.7h4.5"/>
<path d="M228.5 123.8v4.1M228.7 136.8h9M228.7 128.7h4.4M233.3 128.7h4.4M237.9 136.8h9.1M237.9 128.7h4.4M242.6 128.7h4.4M247.1 136.8h9.1M247.1 128.7h4.5M251.8 128.7h4.4M256.4 136.8h9.1M256.4 128.7h4.5"/>
<path d="M261 128.7h4.5M265.7 136.8h9M265.7 128.7h4.4M270.3 128.7h4.4M274.3 124.9l2.5-.3-2.2 1.2zM274.9 136.8h9.1M274.9 128.7h4.4M279.5 128.7h4.5M282.1 122.8l2.2-1.3 .3 1zM282.1 122.8l-10.1 3.4M284.2 136.8h58M284.2 128.7h68.2"/>
<path d="M284.5 122l-2.4 .8M339 136.8l.5 2.4h-1zM339 136.8v37.6M349.2 128.7l.5 2.5h-1zM349.2 128.7v45.7M41.5 143.7h62.3M44.7 143.7l.5 2.5h-.9zM44.7 143.7v30.7M51.4 153.7h47.8M54.6 153.7l.5 2.5h-1zM54.6 153.7v20.7M176.8 154.5l11.7 5.8"/>
<path d="M185.1 159.2l-6.1 2.3M186.5 158.8l2 1.5-2.4-.6zM201 159.9h8.6M208 148.7h6.6M209.8 159.9h93.5M214.8 148.7h4.4M219.4 148.7h4.4M224 148.7h4.5M228.7 148.7h4.4M233.3 148.7h4.4M237.9 148.7h4.4M242.6 148.7h4.4"/>
<path d="M247.1 148.7h4.5M251.8 148.7h4.4M256.4 148.7h4.5M261 148.7h4.5M265.7 148.7h4.4M270.3 148.7h4.4M274.9 148.7h4.4M279.5 148.7h4.5M284.2 148.7h46.1M299.7 157.5h1l-.5 2.4zM300.2 154.9v18.8M327.2 148.7l.5 2.5h-1.1z"/>
<path d="M327.2 148.7v25.7M19 174.4h54.4M21.7 171.9h1l-.5 2.5zM33.5 171.9h1l-.5 2.5zM44.3 171.9h.9l-.5 2.5zM54.1 171.9h1l-.5 2.5zM62 161.2h96.1M64.7 171.9h1l-.5 2.5zM65.2 161.2l.5 2.5h-1zM65.2 161.2v29.9M158.3 161.2h17.3M176.5 161.8l2.5-.3-2.2 1.3z"/>
<path d="M179 161.5l-31.3 11.6M179 161.5l-2.3 .8M179.7 165.2v40.8M180.4 161l2.2-1.4 .3 .9zM188.5 162.5v26.7M200.9 162.5v26.7M201 162.4h8.6M209.7 165.2v40.8M209.8 162.4h93.5M282.7 171.9h1l-.5 2.5zM283.2 162.4l.5 2.6h-1zM283.2 162.4v30.6"/>
<path d="M300.2 162.4l.5 2.6h-1zM316 174.4h48.4M326.6 171.9h1.1l-.5 2.5zM338.5 171.9h1l-.5 2.5zM348.7 171.9h1l-.5 2.5zM360.7 171.9h1l-.5 2.5zM375.9 175.2v14.1M377.4 175.2v14.1M378.2 174.4h18.4M392.9 171.9h1.1l-.6 2.5zM59.9 197.4v20.5M188.5 186l2.4-.5v1z"/>
<path d="M188.5 186h37.2M198.4 185.5l2.5 .5-2.5 .5zM370.9 186.2h23.9M373.4 185.7l2.5 .5-2.5 .5zM377.4 186.2l2.5-.5v1zM56.7 213h16.7M56.7 211.4h16.7M59.4 209h1l-.5 2.4zM59.9 213l.5 2.4h-1zM74.2 213.7v15.1M179.7 202.9l2.5-.5v1zM179.7 202.9h30"/>
<path d="M207.2 202.4l2.5 .5-2.5 .5zM315.2 213.7v15.1M74.2 225.6l2.5-.5v1zM74.2 225.6h241M312.7 225.1l2.5 .5-2.5 .5z"/>
</g>
<g fill="#000">
<path d="M128.7 53.7l2.3-1 .3 .9z" fill-rule="evenodd"/>
<path d="M159.1 42.8h.9l-.4 2.5z" fill-rule="evenodd"/>
<path d="M159.6 56.9l.4 2.6h-.9z" fill-rule="evenodd"/>
<path d="M299.6 51.7l2 1.4-2.5-.5z" fill-rule="evenodd"/>
<path d="M364.5 42.3h1l-.5 2.5z" fill-rule="evenodd"/>
<path d="M97.1 60.2h2.6l-2.4 1z" fill-rule="evenodd"/>
<path d="M170.1 72.9l2.5-.5v1z" fill-rule="evenodd"/>
<path d="M216.8 72.4l2.5 .5-2.5 .5z" fill-rule="evenodd"/>
<path d="M332.3 66.9l2.5 .6-.4 .9z" fill-rule="evenodd"/>
<path d="M365 60.1l.5 2.4h-1z" fill-rule="evenodd"/>
<path d="M174.7 87.7l2.5-.5v.9z" fill-rule="evenodd"/>
<path d="M212.2 87.2l2.5 .5-2.5 .4z" fill-rule="evenodd"/>
<path d="M216.8 80.2l2.5 .5-2.5 .5z" fill-rule="evenodd"/>
<path d="M224 100.5l2.4-.5v1z" fill-rule="evenodd"/>
<path d="M228.5 80.7l2.6-.5v1z" fill-rule="evenodd"/>
<path d="M182.9 116.2l2 1.5-2.5-.6z" fill-rule="evenodd"/>
<path d="M187.2 100.6l2.5-.5v1z" fill-rule="evenodd"/>
<path d="M199.7 100.1l2.5 .5-2.5 .5z" fill-rule="evenodd"/>
<path d="M212.2 100l2.5 .5-2.5 .5z" fill-rule="evenodd"/>
<path d="M393.4 107.9l.6 2.5h-1.1z" fill-rule="evenodd"/>
<path d="M22.2 123.7l.5 2.5h-1z" fill-rule="evenodd"/>
<path d="M34 133.7l.5 2.5h-1z" fill-rule="evenodd"/>
<path d="M189.5 119.7l2.5 .6-.5 .8z" fill-rule="evenodd"/>
<path d="M274.3 124.9l2.5-.3-2.2 1.2z" fill-rule="evenodd"/>
<path d="M282.1 122.8l2.2-1.3 .3 1z" fill-rule="evenodd"/>
<path d="M339 136.8l.5 2.4h-1z" fill-rule="evenodd"/>
<path d="M349.2 128.7l.5 2.5h-1z" fill-rule="evenodd"/>
<path d="M361.2 118.7l.5 2.5h-1z" fill-rule="evenodd"/>
<path d="M44.7 143.7l.5 2.5h-.9z" fill-rule="evenodd"/>
<path d="M54.6 153.7l.5 2.5h-1z" fill-rule="evenodd"/>
<path d="M180.4 161l2.2-1.4 .3 .9z" fill-rule="evenodd"/>
<path d="M186.5 158.8l2 1.5-2.4-.6z" fill-rule="evenodd"/>
<path d="M299.7 157.5h1l-.5 2.4z" fill-rule="evenodd"/>
<path d="M327.2 148.7l.5 2.5h-1.1z" fill-rule="evenodd"/>
<path d="M21.7 171.9h1l-.5 2.5z" fill-rule="evenodd"/>
<path d="M33.5 171.9h1l-.5 2.5z" fill-rule="evenodd"/>
<path d="M44.3 171.9h.9l-.5 2.5z" fill-rule="evenodd"/>
<path d="M54.1 171.9h1l-.5 2.5z" fill-rule="evenodd"/>
<path d="M64.7 171.9h1l-.5 2.5z" fill-rule="evenodd"/>
<path d="M65.2 161.2l.5 2.5h-1z" fill-rule="evenodd"/>
<path d="M176.5 161.8l2.5-.3-2.2 1.3z" fill-rule="evenodd"/>
<path d="M282.7 171.9h1l-.5 2.5z" fill-rule="evenodd"/>
<path d="M283.2 162.4l.5 2.6h-1z" fill-rule="evenodd"/>
<path d="M300.2 162.4l.5 2.6h-1z" fill-rule="evenodd"/>
<path d="M326.6 171.9h1.1l-.5 2.5z" fill-rule="evenodd"/>
<path d="M338.5 171.9h1l-.5 2.5z" fill-rule="evenodd"/>
<path d="M348.7 171.9h1l-.5 2.5z" fill-rule="evenodd"/>
<path d="M360.7 171.9h1l-.5 2.5z" fill-rule="evenodd"/>
<path d="M392.9 171.9h1.1l-.6 2.5z" fill-rule="evenodd"/>
<path d="M188.5 186l2.4-.5v1z" fill-rule="evenodd"/>
<path d="M198.4 185.5l2.5 .5-2.5 .5z" fill-rule="evenodd"/>
<path d="M373.4 185.7l2.5 .5-2.5 .5z" fill-rule="evenodd"/>
<path d="M377.4 186.2l2.5-.5v1z" fill-rule="evenodd"/>
<path d="M59.4 209h1l-.5 2.4z" fill-rule="evenodd"/>
<path d="M59.9 213l.5 2.4h-1z" fill-rule="evenodd"/>
<path d="M179.7 202.9l2.5-.5v1z" fill-rule="evenodd"/>
<path d="M207.2 202.4l2.5 .5-2.5 .5z" fill-rule="evenodd"/>
<path d="M74.2 225.6l2.5-.5v1z" fill-rule="evenodd"/>
<path d="M312.7 225.1l2.5 .5-2.5 .5z" fill-rule="evenodd"/>
</g>
<!-- layer: Sketch Geometry (ISO) -->
<path d="M371.7 218.6h5v5M378.9 215.8l.6 .6-2.8 2.2zM382.3 208.1v5h4.9M387.2 213.5h-5.4l-5.1 5.1M391.5 218.6v5M397 213.1v4.9h5M402 218.6h-5.5l-5 5h5M393.6 220.8l.7 .6-2.8 2.2z" fill="none" stroke="#000" stroke-width=".3"/>
<g font-size="8.1">
<text x="99.3" y="22.8">V ( 3 : 1 )</text>
<text x="300.3" y="24">U ( 3 : 1 )</text>
<text x="206.3" y="114">V</text>
<text x="258.8" y="116.6">U</text>
</g>
<text font-size="7.7" x="399.4" y="276.8">1</text>
<g font-size="5.4">
<text x="33.8" y="9.6">6</text>
<text x="103.8" y="9.6">5</text>
<text x="173.6" y="9.6">4</text>
<text x="243.8" y="9.6">3</text>
<text x="313.8" y="9.6">2</text>
<text x="384.1" y="9.6">1</text>
<text x="6.5" y="38.9">D</text>
<text x="157.2" y="38" transform="rotate(-90 157.2 38)">3,89</text>
<text x="274.6" y="38.3" transform="rotate(24 274.6 38.3)">11,20</text>
<text x="410.8" y="38.9">D</text>
<text x="362.7" y="56.3" transform="rotate(-90 362.7 56.3)">5,10</text>
<text x="61.2" y="66.3" transform="rotate(-13 61.2 66.3)">9,91</text>
<text x="188.9" y="70.6">98,50</text>
<text x="233.6" y="78.4">18,50</text>
<text x="189.2" y="85.3">80,00</text>
<text x="149.1" y="99" transform="rotate(24 149.1 99)">9,91</text>
<text x="189.2" y="98.3">30,00</text>
<text x="232.3" y="98.2">18,50</text>
<text x="331.3" y="103.7" transform="rotate(-19 331.3 103.7)">11,20</text>
<text x="6.6" y="113.1">C</text>
<text x="410.9" y="113.1">C</text>
<text x="391.2" y="147.6" transform="rotate(-90 391.2 147.6)">133,00</text>
<text x="19.9" y="155.1" transform="rotate(-90 19.9 155.1)">101,50</text>
<text x="178.5" y="152.8" transform="rotate(27 178.5 152.8)">R1,50</text>
<text x="358.9" y="152.3" transform="rotate(-90 358.9 152.3)">111,50</text>
<text x="31.7" y="159.2" transform="rotate(-90 31.7 159.2)">81,50</text>
<text x="336.7" y="161.1" transform="rotate(-90 336.7 161.1)">75,39</text>
<text x="346.9" y="156.7" transform="rotate(-90 346.9 156.7)">91,50</text>
<text x="42.4" y="164.2" transform="rotate(-90 42.4 164.2)">61,50</text>
<text x="324.8" y="166.7" transform="rotate(-90 324.8 166.7)">51,50</text>
<text x="52.3" y="169.4" transform="rotate(-90 52.3 169.4)">41,50</text>
<text x="151.3" y="169.1" transform="rotate(-20 151.3 169.1)">3,00</text>
<text x="297.9" y="172.9" transform="rotate(-90 297.9 172.9)">5,00</text>
<text x="213.9" y="183.8">25,00</text>
<text x="385.4" y="183.9">3,00</text>
<text x="6.5" y="187.4">B</text>
<text x="62.9" y="190.2" transform="rotate(-90 62.9 190.2)">26,50</text>
<text x="410.8" y="187.4">B</text>
<text x="280.9" y="192.2" transform="rotate(-90 280.9 192.2)">24,00</text>
<text x="189.2" y="200.6">60,00</text>
<text x="57.5" y="206.8" transform="rotate(-90 57.5 206.8)">3,00</text>
<text x="382.3" y="211.6">-0.3</text>
<text x="397" y="216.6">+0.1</text>
<text x="187.8" y="223.3">482,00</text>
<text x="319.8" y="257.5">Rydberg Strontium/sry-public/</text>
<text x="6.3" y="261.7">A</text>
<text x="319.8" y="263.8">LabMonitoringSystemBox</text>
<text x="410.6" y="261.7">A</text>
<text x="319.8" y="278.2">FrontPanel</text>
<text x="33.8" y="290.9">6</text>
<text x="103.8" y="290.9">5</text>
<text x="173.6" y="290.9">4</text>
<text x="243.8" y="290.9">3</text>
<text x="313.8" y="290.9">2</text>
<text x="384.1" y="290.9">1</text>
</g>
<g font-size="4.6">
<text x="271" y="36.7" transform="rotate(24 271 36.7)">⌀</text>
<text x="57.3" y="67.1" transform="rotate(-13 57.3 67.1)">⌀</text>
<text x="145.5" y="97.4" transform="rotate(24 145.5 97.4)">⌀</text>
<text x="327.6" y="105" transform="rotate(-19 327.6 105)">⌀</text>
<text x="147.6" y="170.5" transform="rotate(-20 147.6 170.5)">⌀</text>
<text x="278" y="236.2">Allgemein-</text>
<text x="303.1" y="236.1">Kanten</text>
<text x="320.2" y="236.6">Maßstab: 1:2 (3:1)</text>
<text x="373.6" y="236.7">Stückzahl: 1</text>
<text x="280" y="241.5">toleranz</text>
<text x="306.6" y="241.5">ISO</text>
<text x="320.5" y="242.7">Werkstoff: Stahl</text>
<text x="276" y="246.9">ISO 2768-mK</text>
<text x="304.8" y="246.8">13715</text>
<text x="320.7" y="247">Halbzeug:</text>
</g>
<text font-size="3.9" x="400.1" y="282">A3</text>
<g font-size="3">
<text x="286" y="256.3">5/19/2022</text>
<text x="290" y="252">Date</text>
<text x="301.6" y="255.7">Jacopo DS</text>
<text x="306.6" y="252">Name</text>
</g>
<g font-size="2.3">
<text x="275.6" y="256.3">Drawn</text>
<text x="275.6" y="260.5">Checked</text>
<text x="275.6" y="264.8">Standard</text>
<text x="221.4" y="285.7">State</text>
<text x="237.1" y="285.4">Changes</text>
<text x="258.2" y="285.7">Date</text>
<text x="268.4" y="285.7">Name</text>
</g>
<g font-size="2.2">
<text x="284.5" y="272.4">Max-Planck-Instiut für Quantenoptik</text>
<text x="284.5" y="274.9">Hans-Kopfermann-Str. 1</text>
<text x="284.5" y="277.4">85748 Garching</text>
<text x="284.5" y="279.9">Tel.: 089-32905-204</text>
</g>
</svg>
